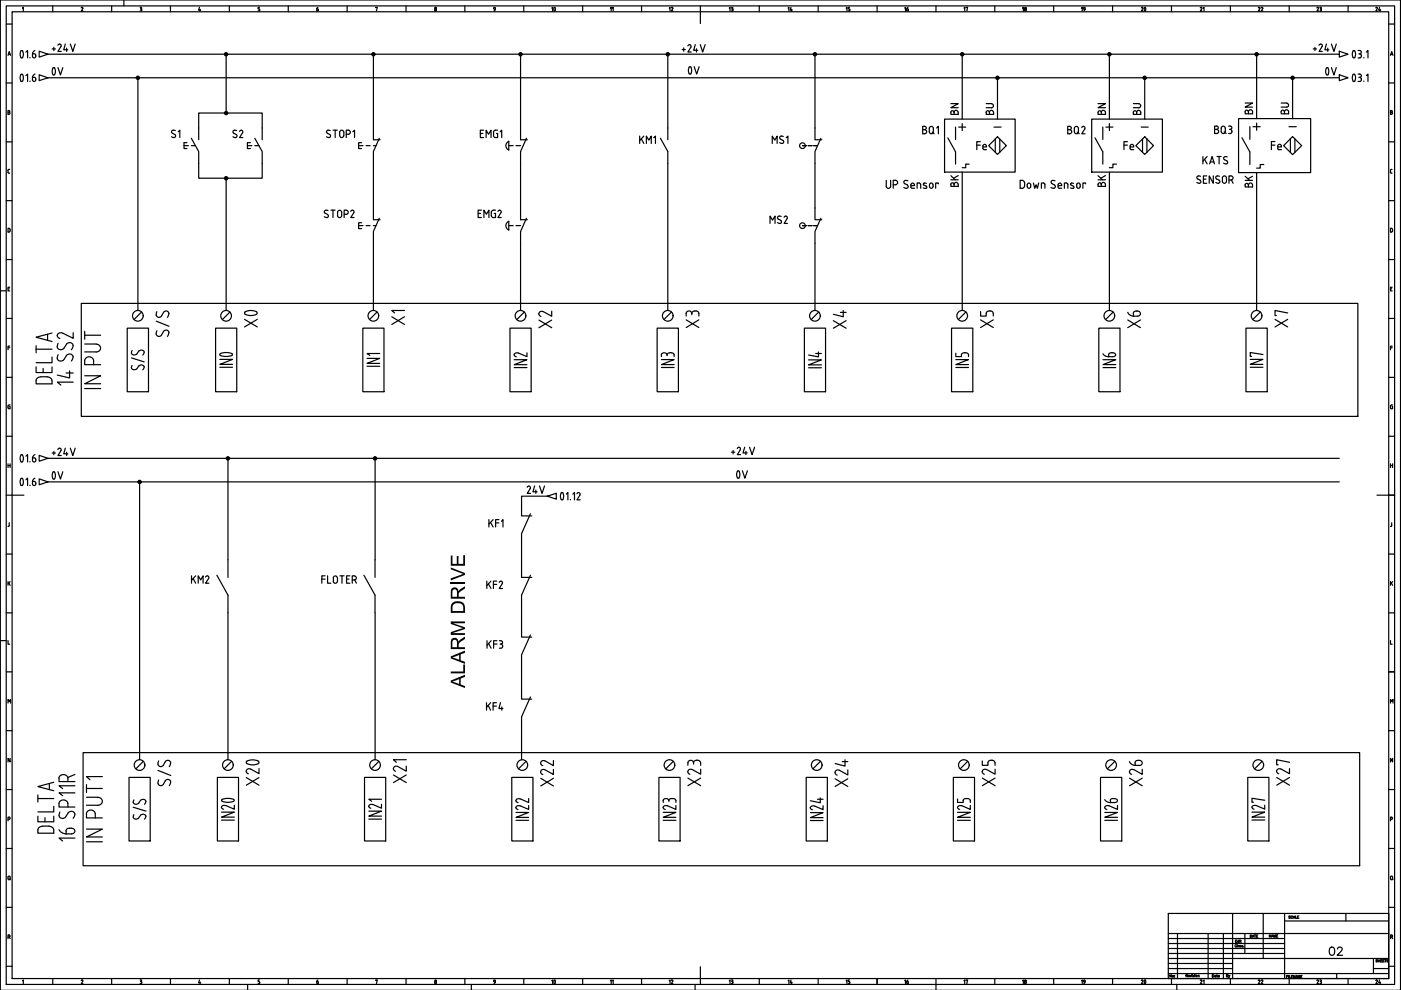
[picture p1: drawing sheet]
<svg xmlns="http://www.w3.org/2000/svg" width="297mm" height="210mm" viewBox="0 0 297 210" stroke-linecap="round" stroke-linejoin="round" font-family="sans-serif">
<!-- layer: 035 -->
<g fill="none" stroke="#000" stroke-width=".25">
<path d="M1.3 5.1h1.3M1.3 17.6h1.3M2.6 2.5h291.8v205h-291.8zM4.8 1.7l.1-.2v.8M11.2 1.2v1.3M17.2 1.7l.2-.2 .2 .1-.4 .7h.4M23.7 1.2v1.3M26.3 0v1.2M29.7 1.5h.2M29.7 2.3h.2M29.8 1.9h.1M29.9 1.5l.1 .2-.1 .2 .2 .3-.2 .1"/>
<path d="M36.1 1.2v1.3M42.3 1.5l-.2 .7h.5M42.4 2v.3M48.6 1.2v1.3M54.7 2.3h.2M54.9 1.9l.2 .2-.2 .2M55 1.5h-.3v.4h.2M61.1 1.2v1.3M73.6 1.2v1.3M79.6 1.6l.4-.1-.2 .8M86.1 1.2v1.3M98.6 1.2v1.3"/>
<path d="M111 1.2v1.3M123.5 1.2v1.3M136 1.2v1.3M148.5 1.2v1.3M161 1.2v1.3M173.5 1.2v1.3M186 1.2v1.3M198.4 1.2v1.3M210.9 1.2v1.3M223.4 1.2v1.3M235.9 1.2v1.3M248.4 1.2v1.3"/>
<path d="M260.9 1.2v1.3M273.3 1.2v1.3M285.8 1.2v1.3M294.4 5.1h1.3M294.4 17.6h1.3M1.3 30.1h1.3M1.9 35.9l-.2 .1v.5l.2 .2M1.9 36.7h.1M1.9 35.9h.1M294.4 30.1h1.3M294.8 23.4l.4 .2-.2 .2 .2 .2-.2 .2h-.2zM294.8 23.8h.2"/>
<path d="M295 35.9l-.1 .1-.1 .5 .2 .2M295 36.7h.2M295 35.9h.2M1.3 42.5h1.3M1.3 55h1.3M294.4 42.5h1.3M294.4 55h1.3M295 48.4l.3 .2-.1 .5-.2 .1M295 48.4h-.2v.8h.2M.1 61.7h1.2M1.3 67.5h1.3M1.7 61.2h.3"/>
<path d="M1.7 73.7h.4M2.1 60.9h-.4v.8h.4M2.1 73.4h-.4v.8M294.4 67.5h1.3M294.8 61.2h.3M294.8 73.7h.4M295.2 60.9h-.4v.8h.4M295.2 73.4h-.4v.8M1.3 80h1.3M1.3 92.5h1.3M294.4 80h1.3M294.4 92.5h1.3"/>
<path d="M294.8 98.3v.8M294.8 98.7h.5M295.1 86.2h.2v.5l-.4-.1-.1-.2M295.3 85.9h-.4l-.1 .5M295.3 98.3v.8M1.3 105h1.3M1.3 117.5h1.3M1.7 111.6h.1M2 110.8v.6M2 111.5l-.2 .1M294.4 105h1.3M294.4 117.5h1.3"/>
<path d="M294.8 111.6h.1M295.1 110.8v.6M295.1 111.5l-.2 .1M.1 135.8h1.2M1.3 129.9h1.3M1.7 135.8v.8h.4M294.4 129.9h1.3M294.8 135.8v.8h.4M294.8 123.3v.8M295 123.6l.3 .5M295.3 123.3l-.5 .5M1.3 142.5h1.3"/>
<path d="M1.3 154.9h1.3M294.4 142.5h1.3M294.4 154.9h1.3M1.3 167.4h1.3M1.3 179.9h1.3M294.4 167.4h1.3M294.4 179.9h1.3M294.8 173.7l.4-.1v-.3l-.4-.1v.9M295.3 160.8v.8l-.5-.8v.8M1.3 192.4h1.3M1.7 198.7h.2M1.9 198.7l.2-.2v-.2l-.4-.1v.8"/>
<path d="M2 198.7l.1 .3M247.7 199h24.7M249.6 197.9v9.6M256.1 197.9v9.6M259.4 197.9v9.6M263.9 197.9v4.3M267.8 193.7v9.5M272.4 195.3h22M285.4 193.7v1.6M294.4 192.4h1.3M294.8 198.7h.2M295 198.7l.3-.2-.1-.2-.4-.1v.8"/>
<path d="M295.1 198.7l.2 .3M.1 210v-210h296.8v210M1.3 204.9h1.3M4.8 207.9l.1-.1v.8M11.2 207.5v1.2M17.2 207.9l.2-.1 .2 .1-.4 .7h.4M23.7 207.5v1.2M29.7 207.8h.2M29.7 208.6h.2M29.8 208.1h.1M29.9 207.8l.1 .2-.1 .1M29.9 208.1l.1 .2"/>
<path d="M30 208.4l-.1 .2M30.1 208.3v.1M36.1 207.5v1.2M42.3 207.8l-.2 .6h.5M42.4 208.2v.4M48.6 207.5v1.2M52.5 208.7v1.3M54.7 208.6h.2M54.9 208.1l.2 .2M55 207.8h-.3v.3h.2M55.1 208.4l-.2 .2M55.1 208.3v.1"/>
<path d="M61.1 207.5v1.2M67.1 208.4l.2 .2 .2-.2M67.2 208.1l.3 .2M67.2 208.1v.3M67.4 207.8l-.3 .3M67.5 208.3v.1M73.6 207.5v1.2M79.6 207.9l.4-.1-.2 .8M86.1 207.5v1.2M92.2 208.3l.1-.2 .2 .2M92.2 208.4l.1 .2 .2-.2M92.2 208.3v.1"/>
<path d="M92.5 208.3v.1M98.6 207.5v1.2M99.9 208.7v1.3M105 208.2l-.2 .4M105 208.2v-.4h-.3v.4h.3M111 207.5v1.2M123.5 207.5v1.2M136 207.5v1.2M147.4 208.7v1.3M148.5 207.5v1.2M161 207.5v1.2M173.5 207.5v1.2"/>
<path d="M186 207.5v1.2M198.4 207.5v2.5M210.9 207.5v1.2M223.4 207.5v1.2M235.9 207.5v1.2M247.7 203.2h13.6M247.7 204.3h13.6M247.7 205.4h13.6M247.7 202.2h24.7M247.7 201.1h24.7M247.7 200h24.7M247.7 206.4h46.7"/>
<path d="M248.4 207.5v1.2M249.5 208.7v1.3M273.3 207.5v1.2M283.4 206.4v1.1M285.8 207.5v1.2M294.5 204.9h1.2"/>
<circle cx="92.3" cy="2.1" r=".21"/>
<circle cx="92.3" cy="1.7" r=".18"/>
<circle cx="92.3" cy="208" r=".18"/>
</g>
<!-- layer: 07 -->
<path d="M1.3 1.2h294.4v207.5h-294.4zM148.5 2.5v2.5M2.6 105h2.5M291.9 105h2.5M247.7 193.7h46.7v13.8h-46.7zM247.7 197.9h46.7M261.3 193.7v13.8M272.4 193.7v13.8M148.5 205v2.5M261.3 203.2h33.1M291.2 203.2v3.2" fill="none" stroke="#000" stroke-width=".25"/>
<!-- layer: 025 -->
<g fill="none" stroke="#000" stroke-width=".25">
<path d="M261.9 199.5h.2M262.2 199.3h-.3v.5h.3M262.6 199.5a.16 .16 0 0 0-.2 .2 .16 .16 0 0 0 .2 .1v-.1M262.6 199.3v.5M262.8 199.3h.1M262.8 199.5v.3M263 199.5h.2M263 199.3l.2 .5M265.1 198.2l.3 .2-.1 .3h-.2zM265.5 198.7l.2-.5 .2 .5M265.6 198.6h.2M265.9 198.2h.4"/>
<path d="M266.1 198.2v.5M266.4 198.5h.2M266.7 198.2h-.3v.5h.3M269.5 198.2v.5l-.4-.5v.5M269.6 198.7l.2-.5 .1 .5M269.6 198.5h.3M270.1 198.7v-.5l.2 .5 .2-.5v.5M270.6 198.4h.2M270.9 198.2h-.3v.5h.3M273.6 194.3l-.3-.1 .3 .4h-.4M274.1 194.3l-.2-.1-.2 .2 .1 .3 .3-.1M274.2 194.7l.2-.5 .2 .5"/>
<path d="M274.2 194.5h.3M274.7 194.2v.5h.3M275.1 194.4h.2M275.4 194.2h-.3v.5h.3M248.4 206.7v.5l-.4-.5v.5M249 206.8h.1M249 207.1h.1M251.5 206.8h.2l.1-.1-.3-.1v.5M251.6 206.8l.2 .3M251.9 206.9h.3l-.1-.1a.16 .16 0 0 0-.2 .2 .16 .16 0 0 0 .3 .1v-.1M252.3 206.8l.2 .3 .1-.3M257.8 206.9v-.1a.18 .18 0 0 0-.3 .2 .16 .16 0 0 0 .3 .1"/>
<path d="M257.8 206.8v.4M257.9 206.8h.2M258 206.7l.1 .5M262.2 200.4a.18 .18 0 0 0-.2-.1 .18 .18 0 0 0-.2 .2v.1a.18 .18 0 0 0 .2 .2 .18 .18 0 0 0 .2-.1M262.4 200.6l.2-.1v.3M262.4 200.3v.5M262.8 200.6h.3l-.1-.1a.16 .16 0 0 0-.2 .1 .16 .16 0 0 0 .1 .2 .16 .16 0 0 0 .2-.1M263.5 200.5a.17 .17 0 0 0-.3 .1 .18 .18 0 0 0 .3 .2v-.1M263.7 200.7h.1M272.8 207.1h.2M273.1 206.8h-.3v.5M273.2 206.8v.5"/>
<path d="M273.4 206.8v.5h.3M273.8 207.1h.2M274.1 206.8h-.3v.5h.3M274.6 206.8v.5l-.4-.5v.5M274.7 207.3l.2-.5 .2 .5M274.8 207.2h.2M275.2 207.3v-.5l.2 .5 .2-.5v.5M275.8 207.1h.2M276.1 206.8h-.3v.5h.3M292 203.5h-.3l.3 .3-.1 .2-.2-.1M292.2 203.5v.5M292.2 203.7h.4"/>
<path d="M292.6 203.5v.5M292.7 203.7h.2M293.1 203.5h-.4v.5h.4M293.2 203.7h.2M293.5 203.5h-.3v.5h.3M293.6 203.5h.3M293.7 203.5v.5M294.3 203.5h-.3l.3 .3-.1 .2-.2-.1"/>
<circle cx="248.7" cy="207" r=".16"/>
</g>
<!-- layer: SYMS -->
<g fill="none" stroke="#000" stroke-width=".25">
<path d="M40.6 29.3l1.5 2.8v2.5M42.1 27.1v2.5M54 29.3l1.6 2.8v2.5M54 30.9h.9M55.6 27.1v2.5M76 30.9h1M76.7 30.2h-.7v1.3h.7M77.6 30.9h.9M79.2 30.9h.5M79.2 27.1v2.5h1.4M80.4 29.3l-1.2 2.8v2.5M107.6 30.1l.3-.1v1.8a1.01 1.01 0 0 1-.3-1.7z"/>
<path d="M109.4 30.9h1M110.4 27.1v2.5h1.4M111.6 29.3l-1.2 2.8v2.5M141.6 32.1v2.5M170.1 30.9h.9M171.3 30.9h.9M172.5 30.9h.8M172.8 27.1v2.5h1.4M174 29.3l-1.2 2.8v2.5M200.3 25.3h14.9v11.2h-14.9zM201 29.2l1.6 3v2.6M202.6 26.9v2.7"/>
<path d="M203.2 26.9h1.6M204 26.2v1.5M210.7 26.9h1.5M211.5 29l1.9 1.9-1.9 1.8-1.9-1.8zM212 29.5v2.8M231.5 25.3h15v11.2h-15zM232.2 29.2l1.6 3v2.6M233.8 26.9v2.7M234.5 26.9h1.5M235.2 26.2v1.5M242 26.9h1.4M242.7 29l1.9 1.9-1.9 1.8-1.9-1.8z"/>
<path d="M262.6 25.1h15.3v11.5h-15.3zM263.3 29.2l1.7 3v2.7M265 26.9v2.6M265.6 26.9h1.6M266.4 26.1v1.5M273.3 26.9h1.5M274.1 29l1.9 1.9-1.9 1.9-2-1.9zM76 47.8h1M76.7 47.2h-.7v1.3h.7M77.6 47.8h.9M79.2 44.1v2.5h1.4M79.2 47.8h.5"/>
<path d="M80.4 46.3l-1.2 2.8v2.5M107.6 47.1l.3-.2v1.9a1.01 1.01 0 0 1-.3-1.7zM109.4 47.8h1M110.4 44.1v2.5h1.4M111.6 46.3l-1.2 2.8v2.5M170.1 47.8h.9M171.3 47.8h.9M172.5 47.8h.8M172.8 44.1v2.5h1.4M174 46.3l-1.2 2.8v2.5M17.2 64.3h270.7v24h-270.7zM27 69.6h4.5v13.5h-4.5z"/>
<path d="M45.7 69.6h4.5v13.5h-4.5zM76.9 69.6h4.5v13.5h-4.5zM80 66.1l-1.6 1.6M108.1 69.6h4.5v13.5h-4.5zM111.2 66.1l-1.6 1.6M139.3 69.6h4.5v13.5h-4.5zM142.4 66.1l-1.6 1.6M170.5 69.6h4.5v13.5h-4.5zM173.6 66.1l-1.6 1.6M201.7 69.6h4.6v13.5h-4.6zM204.8 66.1l-1.6 1.6M233 69.6h4.5v13.5h-4.5z"/>
<path d="M236 66.1l-1.6 1.6M264.2 69.6h4.5v13.5h-4.5zM267.2 66.1l-1.6 1.6M48.3 118.7v3.7M79.5 118.7v3.7M110.6 105.7v3.7h2.1M110.6 118.7v3.7h2.1M112.5 108.9l-1.9 4.2v3.8M46 122l2.3 4.2v3.7M77.2 122l2.3 4.2v3.7M110.6 131.3v3.8h2.1M112.5 122l-1.9 4.2v3.7"/>
<path d="M112.5 134.6l-1.9 4.2v3.8M17.6 159.6h270.7v24h-270.7zM110.6 144.5v3.7h2.1M112.5 147.8l-1.9 4.2v3.7M27.4 164.8h4.4v13.5h-4.4zM46.1 164.8h4.5v13.5h-4.5zM77.3 164.8h4.5v13.5h-4.5zM80.3 161.4l-1.6 1.6M108.5 164.8h4.5v13.5h-4.5zM111.5 161.4l-1.6 1.6M139.7 164.8h4.5v13.5h-4.5zM142.8 161.4l-1.6 1.6"/>
<path d="M170.9 164.8h4.5v13.5h-4.5zM174 161.4l-1.6 1.6M202.1 164.8h4.5v13.5h-4.5zM205.2 161.4l-1.6 1.6M233.3 164.8h4.5v13.5h-4.5zM236.4 161.4l-1.6 1.6M264.5 164.8h4.5v13.5h-4.5zM267.6 161.4l-1.6 1.6"/>
<circle cx="29.2" cy="16.5" r=".35"/>
<circle cx="29.2" cy="16.5" r=".12"/>
<circle cx="29.2" cy="16.5" r=".22"/>
<circle cx="47.9" cy="11.5" r=".35"/>
<circle cx="47.9" cy="11.5" r=".12"/>
<circle cx="47.9" cy="11.5" r=".22"/>
<circle cx="79.2" cy="11.5" r=".35"/>
<circle cx="79.2" cy="11.5" r=".12"/>
<circle cx="79.2" cy="11.5" r=".22"/>
<circle cx="110.4" cy="11.5" r=".35"/>
<circle cx="110.4" cy="11.5" r=".12"/>
<circle cx="110.4" cy="11.5" r=".22"/>
<circle cx="172.8" cy="11.5" r=".35"/>
<circle cx="172.8" cy="11.5" r=".12"/>
<circle cx="172.8" cy="11.5" r=".22"/>
<circle cx="204" cy="11.5" r=".35"/>
<circle cx="204" cy="11.5" r=".12"/>
<circle cx="204" cy="11.5" r=".22"/>
<circle cx="211.5" cy="16.5" r=".35"/>
<circle cx="211.5" cy="16.5" r=".12"/>
<circle cx="211.5" cy="16.5" r=".22"/>
<circle cx="235.2" cy="11.5" r=".35"/>
<circle cx="235.2" cy="11.5" r=".12"/>
<circle cx="235.2" cy="11.5" r=".22"/>
<circle cx="242.7" cy="16.5" r=".35"/>
<circle cx="242.7" cy="16.5" r=".12"/>
<circle cx="242.7" cy="16.5" r=".22"/>
<circle cx="266.4" cy="11.5" r=".35"/>
<circle cx="266.4" cy="11.5" r=".12"/>
<circle cx="266.4" cy="11.5" r=".22"/>
<circle cx="274" cy="16.5" r=".35"/>
<circle cx="274" cy="16.5" r=".12"/>
<circle cx="274" cy="16.5" r=".22"/>
<circle cx="47.9" cy="37.8" r=".35"/>
<circle cx="47.9" cy="24" r=".35"/>
<circle cx="47.9" cy="24" r=".12"/>
<circle cx="47.9" cy="37.8" r=".12"/>
<circle cx="47.9" cy="24" r=".22"/>
<circle cx="47.9" cy="37.8" r=".22"/>
<circle cx="170.1" cy="30.9" r=".6"/>
<circle cx="170.1" cy="47.8" r=".6"/>
<circle cx="29.2" cy="67" r="1.13"/>
<circle cx="79.2" cy="67" r="1.13"/>
<circle cx="110.4" cy="67" r="1.13"/>
<circle cx="141.6" cy="67" r="1.13"/>
<circle cx="172.8" cy="67" r="1.13"/>
<circle cx="204" cy="67" r="1.13"/>
<circle cx="235.2" cy="67" r="1.13"/>
<circle cx="266.4" cy="67" r="1.13"/>
<circle cx="48.3" cy="97.2" r=".35"/>
<circle cx="48.3" cy="97.2" r=".12"/>
<circle cx="48.3" cy="97.2" r=".22"/>
<circle cx="79.5" cy="97.2" r=".35"/>
<circle cx="79.5" cy="97.2" r=".12"/>
<circle cx="79.5" cy="97.2" r=".22"/>
<circle cx="29.6" cy="102.2" r=".35"/>
<circle cx="29.6" cy="102.2" r=".12"/>
<circle cx="29.6" cy="102.2" r=".22"/>
<circle cx="29.6" cy="162.2" r="1.13"/>
<circle cx="79.5" cy="162.2" r="1.13"/>
<circle cx="110.7" cy="162.2" r="1.13"/>
<circle cx="141.9" cy="162.2" r="1.13"/>
<circle cx="173.2" cy="162.2" r="1.13"/>
<circle cx="204.4" cy="162.2" r="1.13"/>
<circle cx="235.6" cy="162.2" r="1.13"/>
<circle cx="266.8" cy="162.2" r="1.13"/>
</g>
<!-- layer: TAGS -->
<g fill="none" stroke="#000" stroke-width=".25">
<path d="M69.6 27.6l.4 .1M69.6 27.6l-.3 .1-.1 .3 .7 .5a.39 .39 0 0 1 .1 .6 .39 .39 0 0 1-.6 0l-.2-.1M70.6 27.6h.9M71.1 27.6v1.6M72.1 27.8a.43 .43 0 0 1 .5-.2 .43 .43 0 0 1 .3 .4v.7a.43 .43 0 0 1-.5 .5 .43 .43 0 0 1-.4-.5zM73.4 28.5h.4a.43 .43 0 0 0 .5-.5 .43 .43 0 0 0-.4-.4h-.5v1.6M74.8 27.9l.4-.3v1.6M163.7 30.4v-1.5l.6 .8 .5-.8v1.5M166.1 28.9a.41 .41 0 0 0-.6 0 .41 .41 0 0 0 0 .6l.5 .3a.39 .39 0 0 1 0 .5 .39 .39 0 0 1-.5 0l-.2-.1M166.7 29.2l.4-.3v1.5M68.8 45.9l.5 .2M69.6 44.6a.43 .43 0 0 0-.7 0 .43 .43 0 0 0 0 .6l.6 .3 .1 .2-.1 .3-.2 .1"/>
<path d="M70.2 44.6h.8M70.6 44.6v1.5M71.6 44.8a.43 .43 0 0 1 .5-.2 .43 .43 0 0 1 .3 .4v.7a.43 .43 0 0 1-.4 .4 .43 .43 0 0 1-.4-.4zM73 45.4h.4a.44 .44 0 0 0 .4-.4 .44 .44 0 0 0-.4-.4h-.4v1.5M74.7 44.6l-.3 .2M74.7 44.6a.35 .35 0 0 1 .3 .5l-.6 1h.7M163.3 47.4v-1.6l.5 .9 .5-.9v1.6M165 46.5l.5 .2M165.2 45.8l-.4 .3 .2 .4M165.2 45.8l.4 .1M165.5 46.7a.38 .38 0 0 1 .1 .6 .38 .38 0 0 1-.6 0l-.2-.1M166.6 45.8a.35 .35 0 0 1 .3 .5l-.6 1.1h.6"/>
<path d="M166.6 45.8l-.4 .3M18 79.7h3.3l-3.3 1.7h3.3M18 74.6h2.4M18 72.9h2.4M18 71.1h3.3M18 70.2v1.7M19.8 77.3v-.8a.95 .95 0 0 0-.9-.9 .95 .95 0 0 0-.9 .9v.8h3.3M20.4 73a.84 .84 0 0 1 .9 .8 .84 .84 0 0 1-.9 .8M27.9 78a.68 .68 0 0 0 1.1 .2M27.9 75.9l2.7 .8M28 77.5l-.1 .5M28 74.3a.62 .62 0 0 0 .1 .9 .62 .62 0 0 0 .9-.2"/>
<path d="M30.6 77.8l-.3 .6M30.6 77.8a.68 .68 0 0 0-1.2-.2l-.4 .6M46.6 76.2h2.7l-2.7 1.1h2.7M46.6 77.9h2.7M46.6 75.1a2.48 2.48 0 0 1 2.7 .1 2.37 2.37 0 0 1-2.7 0zM77.8 76h2.7l-2.7 1h2.7M77.8 77.7h2.7M80.5 75h-2.7l.6 .4M109 76.3h2.7l-2.7 1h2.7M109 77.9h2.7M111.7 74.8v.8l-1.8-.7a.48 .48 0 0 0-.7 0 .48 .48 0 0 0 .3 .8M140.2 75.2a.65 .65 0 0 1 .6-.4 .65 .65 0 0 1 .6 .4"/>
<path d="M140.2 76.2h2.7l-2.7 1.1h2.7M140.2 77.9h2.7M140.2 75.2v.4M141.4 75.2v.2M142 74.8l-.3 .1-.3 .3M142 74.8a.7 .7 0 0 1 .9 .8M171.4 76.3h2.7l-2.7 1.1h2.7M171.4 78h2.7M172.9 75h1.2M173.5 74.6v1.1l-2.1-.4M202.7 76.2h2.6l-2.6 1.1h2.6M202.7 74.9v.7h1.1a.76 .76 0 0 1 .8-.8 .76 .76 0 0 1 .7 .8"/>
<path d="M202.7 77.9h2.6M233.9 75a1.4 1.4 0 0 0 1.2 .6M233.9 76.3h2.7l-2.7 1h2.7M233.9 77.9h2.7M235.1 75.6h.9M235.1 75.2v.4M235.9 74.8l.3 .1 .3 .3-.3 .4h-.3M236 74.8h-.7l-.3 .4M265.1 76.2h2.7l-2.7 1.1h2.7M265.1 77.9h2.7M267.8 75.2l-2.7-.5v.9h.3M18 82.4h3.3"/>
<path d="M68.2 122.8h.7M68.9 122.1h-.7v1.6M69.5 122.1v1.6h.7M70.7 122.5a.43 .43 0 0 1 .4-.4 .43 .43 0 0 1 .4 .4M70.7 123.2a.43 .43 0 0 0 .4 .5 .43 .43 0 0 0 .4-.5M70.7 122.5v.7M71.6 122.5v.7M72.1 122.1h.8M72.5 122.1v1.6M73.5 122.8h.5M74.2 122.1h-.7v1.6h.7M75.1 122.1a.43 .43 0 0 1 .5 .4 .43 .43 0 0 1-.5 .5h-.4"/>
<path d="M75.1 122.1h-.4v1.6M75.2 123l.4 .7M18.3 175.8h3.4l-3.4 1.7h3.4M18.3 169l2.5 .1a.84 .84 0 0 1 .9 .8 .84 .84 0 0 1-.9 .8h-2.5M18.3 178.5h3.4M18.3 167.2h3.4M18.3 166.3v1.7M20.2 173.4v-.8a.94 .94 0 0 0-.9-.9 .94 .94 0 0 0-1 .9v.8h3.4M21.7 164.7h-3.4l.8 .6M28.2 171.2l2.8 .8M28.4 172.7a.62 .62 0 0 0 .1 .9 .62 .62 0 0 0 .9-.2l.4-.6a.6 .6 0 0 1 .9 0 .6 .6 0 0 1-.1 .9M28.4 169.6a.61 .61 0 0 0 .1 .9 .61 .61 0 0 0 .9-.2"/>
<path d="M47 172.2h2.7l-2.7 1h2.7M47 173.9h2.7M47.9 170.8a.49 .49 0 0 0-.7 0 .49 .49 0 0 0 0 .7l.2 .1M49.7 170.7v.9l-1.8-.8M78.2 172h2.7l-2.7 1h2.7M78.2 173.7h2.7M79.1 170.6a.49 .49 0 0 0-.7 0 .49 .49 0 0 0 0 .7l.2 .1M80.9 170.5v.9l-1.8-.8M80.9 169.5h-2.7l.6 .4M109.4 169.7l.4 .5M109.4 172.3h2.7l-2.7 1h2.7M109.4 173.9h2.7"/>
<path d="M110.3 170.9a.49 .49 0 0 0-.7 0 .49 .49 0 0 0 0 .7h.2M110.3 169.4h-.6l-.3 .3M112.1 170.8v.8l-1.8-.7M112.1 169.3v.9l-1.8-.8M140.6 172.2h2.7l-2.7 1.1h2.7M140.6 173.9h2.7M141.8 169.7a.89 .89 0 0 1 1.5 0v.4M141.8 169.7a.65 .65 0 0 0-.6-.4 .65 .65 0 0 0-.6 .4v.4M141.8 169.7v.2M143.3 170.8v.8l-1.8-.7a.49 .49 0 0 0-.7-.1 .49 .49 0 0 0 0 .7l.3 .1M171.8 172.3h2.7l-2.7 1.1h2.7M171.8 174h2.7"/>
<path d="M172.7 170.9a.49 .49 0 0 0-.7 0 .49 .49 0 0 0 0 .7l.3 .1M173.3 169.5h1.2M173.9 169.2v1l-2.1-.4M174.5 170.8v.9l-1.8-.8M203 172.2h2.7l-2.7 1.1h2.7M203 169.4v.7h1.2v-.4a.9 .9 0 0 1 1.5 0v.4M203 173.9h2.7M205.7 170.8v.8l-1.8-.7a.49 .49 0 0 0-.7-.1 .49 .49 0 0 0 0 .7l.3 .1M234.2 169.5a1.4 1.4 0 0 0 1.2 .7M234.2 172.3h2.7l-2.7 1h2.7M234.2 173.9h2.7M236.3 169.3l.5 .2 .1 .2-.3 .4-1.2 .1v-.5"/>
<path d="M236.3 169.3l-.6 .1-.3 .3M236.9 170.8v.8l-1.8-.7a.49 .49 0 0 0-.7-.1 .49 .49 0 0 0 0 .7l.3 .1M265.4 172.2h2.7l-2.7 1h2.7M265.4 173.9h2.7M266.4 170.8a.49 .49 0 0 0-.7 0 .49 .49 0 0 0 0 .7l.2 .1M268.1 170.7v.9l-1.7-.8M268.1 169.7l-2.7-.5v.9h.4"/>
</g>
<!-- layer: MISC -->
<g fill="none" stroke="#000" stroke-width=".25">
<path d="M14 79.1h1.5M14.1 75.4a.8 .8 0 0 1 1.2-.1 .8 .8 0 0 1-.2 1.2M14.1 73a.81 .81 0 0 1 1.3-.1 .81 .81 0 0 1-.3 1.3M15.5 70.5v1.2l-2.2-1.1M15.5 81h-3.3l.7 .6M12.5 170.3v.8h3.4M12.5 165v.7h3.4M14.5 172.4l.3-.3a.78 .78 0 0 1 1.1 .5M15.1 175.6a.62 .62 0 0 1 .8 .6 .62 .62 0 0 1-.8 .6M15.9 172.6l-.4 .9M15.9 177.7h-3.4l.8 .6M15.9 168.1h-3.4l.8 .6"/>
<path d="M15.9 166.6h-3.4l.8 .6M15.9 164.2l-1.5 .6"/>
</g>
<g fill="none" stroke="#000" stroke-width=".25">
<path d="M10.2 11.5h273.8M10.2 16.5h273.8M29.2 16.5v49.3M47.9 11.5v12.5M79.2 11.5v15.6M110.4 11.5v15.6M141.6 11.5v15.6M172.8 11.5v15.6M204 11.5v13.8M211.5 16.5v8.8M235.2 11.5v13.8M242.7 16.5v8.8"/>
<path d="M266.4 11.5v13.6M274.1 16.5v8.6M42.1 27.1v-3.1h13.5v3.1M42.1 34.6v3.2h13.5v-3.2M47.9 37.8v28M79.2 34.6v9.5M110.4 34.6v9.5M141.6 34.6v31.2M172.8 34.6v9.5M204 36.5v29.3M235.2 36.5v29.3M266.4 36.6v29.2"/>
<path d="M79.2 51.6v14.2M110.4 51.6v14.2M172.8 51.6v14.2M10.2 97.2h273.8M48.3 97.2v21.5M79.5 97.2v21.5M10.2 102.2h273.8M29.6 102.2v58.9M110.6 116.9v1.8M48.3 129.9v31.2M79.5 129.9v31.2M110.6 129.9v1.4"/>
<path d="M110.6 142.6v1.9M110.6 155.7v5.4"/>
</g>
<!-- layer: DESC -->
<g fill="none" stroke="#000" stroke-width=".25">
<path d="M187.9 39.5a.48 .48 0 0 0 .5 .4 .48 .48 0 0 0 .4-.4M187.9 38.2v1.3M188.8 38.2v1.3M189.4 39.2h.4a.48 .48 0 0 0 .5-.5 .48 .48 0 0 0-.4-.5h-.5v1.7M191.6 39.8l.6 .1M192 38.2l-.3 .2-.1 .3 1 .8-.1 .3-.3 .1M192 38.2l.5 .1M193.1 39.3h.8v-.1a.37 .37 0 0 0-.4-.4 .37 .37 0 0 0-.4 .4l.1 .6 .2 .1M193.4 39.9h.5M195.2 39.1l-.2-.3h-.6v1.1M195.2 39.1v.8M195.7 39.8l.6 .1"/>
<path d="M196.4 38.9l-.4-.1-.2 .2 .1 .2 .6 .4-.2 .3M197.1 39a.37 .37 0 0 1 .4-.2 .37 .37 0 0 1 .3 .4v.3a.37 .37 0 0 1-.4 .4 .37 .37 0 0 1-.3-.4zM199 39v-.2h-.6v1.1M216.7 38.2l.4 .3 .1 .3M216.7 38.2h-.4v1.7h.4M217.2 39.4l-.2 .5h-.3M217.2 38.8v.6M217.8 39a.37 .37 0 0 1 .5-.2 .37 .37 0 0 1 .2 .4v.3a.37 .37 0 0 1-.3 .4 .37 .37 0 0 1-.4-.4zM219.1 38.8l.3 1.1 .3-.7 .2 .7 .3-1.1M221.2 38.8l.3 .2v.9M221.2 38.8h-.4v1.1M222.8 39.8l.6 .1"/>
<path d="M223.7 38.3a.44 .44 0 0 0-.7 0 .44 .44 0 0 0 .1 .6l.5 .3 .2 .3-.1 .3-.3 .1M224.3 39.7l.3 .2M224.3 39.2a.37 .37 0 0 1 .4-.4 .37 .37 0 0 1 .4 .4M224.4 39.2v.4M224.6 39.9h.5M225.1 39.2v.1h-.7M225.7 39.9v-1.1l.7 .2v.9M227 39.8l.5 .1M227.6 38.9l-.4-.1-.2 .2 .1 .2 .6 .4-.2 .3M228.3 39a.37 .37 0 0 1 .4-.2 .37 .37 0 0 1 .3 .4v.3a.36 .36 0 0 1-.4 .4 .36 .36 0 0 1-.3-.4zM230.2 39v-.2h-.6v1.1M254.4 38.2a.39 .39 0 0 1 .1 .6 .39 .39 0 0 1-.6 0l-.1-.1"/>
<path d="M254.5 37.4a.41 .41 0 0 0-.6 0 .41 .41 0 0 0 0 .6l.5 .2M255 33.2v1.6M255.2 38h.5M255.4 33.8l.5 1M255.8 37.3h-.6v1.6h.6M255.9 33.2l-.9 .9M256.5 34.8l.5-1.6 .5 1.6M256.6 34.3h.8M257.2 37.3v1.6l-.8-1.6v1.6M258 38l.5 .2M258 33.2h.9M258.1 37.3l-.3 .3 .1 .4"/>
<path d="M258.1 37.3l.5 .1M258.5 38.2a.39 .39 0 0 1 0 .6 .39 .39 0 0 1-.6 0l-.1-.1M258.5 33.2v1.6M259.2 37.5a.43 .43 0 0 1 .5-.2 .43 .43 0 0 1 .3 .4v.7a.43 .43 0 0 1-.4 .5 .43 .43 0 0 1-.4-.5zM259.8 33.2l.4 .1M259.8 33.2l-.3 .1-.1 .3 .7 .5M260.1 34.1a.38 .38 0 0 1 .1 .6 .38 .38 0 0 1-.6 0l-.2-.1M260.6 38.2h.4a.43 .43 0 0 0 .4-.5 .43 .43 0 0 0-.4-.4h-.4v1.6M261.1 38.2l.3 .7"/>
</g>
<g fill="#000">
<path d="M95.6 117.8h.3v1.7h.9v-1.6h.4v1.6h1v-1.8h.4v2.3h-3zM95.6 120.3l3 1.2v.4l-3 1.2v-.5l2.6-.9-2.6-1zM95.6 131.8h3v.3h-2.5l2.5 .9v.4l-2.6 .8h2.6v.4h-3v-.6l2.5-.8-2.5-.9zM95.6 142.4h2.6v-1.5h.4v1.9h-3z"/>
<path d="M95.8 127.9l.5-.3 .7-.1 1.1 .2 .5 .8v1.4h-3v-1.5zM96.2 128.1l-.3 .5v1h2.3v-1l-.3-.5-1.1-.2z"/>
<path d="M95.6 139.2l3-1.3v.5l-.9 .3v1.3l.9 .3v.5l-3-1.2zM95.9 139.4l1.5 .5v-1z"/>
<path d="M95.8 135.4l.4-.2 .6 .1 .4 .8 .4-.5 1-.6v.5l-1.1 .7-.3 .4v.6h1.4v.4h-3v-1.5zM96.1 135.8l-.2 .3v1.1h1l-.1-1.4-.3-.2z"/>
<path d="M95.8 124.8l.4-.3 .5 .1 .4 .3 .1 .5 .3-.5 1.1-.6v.5l-1.2 .8-.2 .3v.6h1.4v.4h-3v-1.5zM96.1 125.1l-.2 .3v1.1h1l-.1-1.3-.3-.3z"/>
<path d="M95.6 144.3l3-1.2v.4l-.9 .4v1.2l.9 .4v.4l-3-1.2zM95.9 144.5l1.5 .5v-1z"/>
</g>
<path d="M95.6 123.7h3" fill="none" stroke="#000" stroke-width=".38"/>
<!-- layer: XREF -->
<g fill="none" stroke="#000" stroke-width=".25">
<path d="M4.4 10.8l.2-.1a1.08 1.08 0 0 1 0 1.6l-.2-.1M4.4 17.2h.4M4.4 17.2a1.12 1.12 0 0 1 .2-1.5l.2 .1a1.5 1.5 0 0 1 0 1.4M287.9 10.7h.4a.35 .35 0 0 1 .3 .4 .35 .35 0 0 1-.3 .3M287.9 15.7h.4a.35 .35 0 0 1 .3 .4 .35 .35 0 0 1-.3 .3M288.1 11.4h.2M288.1 16.4h.2M288.3 11.4l.3 .2v.5l-.7 .2M288.3 16.4l.3 .2v.5l-.7 .2M289.2 12.2v.1M289.2 17.2v.1M289.7 11l.3-.3v1.6"/>
<path d="M289.7 16l.3-.3v1.6M4.4 96.5l.2-.1a1.08 1.08 0 0 1 0 1.6l-.2-.1M5.5 96.7l.3-.3v1.6M4.4 101.5l.2-.1a1.05 1.05 0 0 1 0 1.6l-.2-.1a1.47 1.47 0 0 1 0-1.4zM5.5 101.7l.3-.3v1.6M119.3 104.5a1.47 1.47 0 0 1 0 1.4M119.3 104.5l-.1-.1a1.08 1.08 0 0 0 0 1.6l.1-.1M120.1 104.8l.3-.4v1.6M120.9 105.9v.1M121.5 104.8l.3-.4v1.6M122.3 104.7l.2-.2a.35 .35 0 0 1 .4 .1 .35 .35 0 0 1 .1 .4l-.7 1h.7"/>
</g>
<text font-size="9.3" x="57.5" y="167.2" transform="rotate(-90 57.5 167.2)">X20</text>
<g font-size="8.8">
<text x="56.8" y="71.3" transform="rotate(-90 56.8 71.3)">X0</text>
<text x="38.5" y="73.4" transform="rotate(-90 38.5 73.4)">S/S</text>
<text x="38.8" y="168.6" transform="rotate(-90 38.8 168.6)">S/S</text>
</g>
<g font-size="7.1">
<text x="12.3" y="82.5" transform="rotate(-90 12.3 82.5)">DELTA</text>
<text x="12.7" y="177.8" transform="rotate(-90 12.7 177.8)">DELTA</text>
</g>
<g font-size="6.6">
<text x="7.8" y="17.6">0V</text>
<text x="278" y="17.6">0V</text>
</g>
<g font-size="6.2">
<text x="142.9" y="17.3">0V</text>
<text x="39.5" y="31" transform="rotate(-90 39.5 31)">S1</text>
<text x="47.6" y="31">S2</text>
<text x="87.1" y="69.8" transform="rotate(-90 87.1 69.8)">X1</text>
<text x="118.2" y="70.2" transform="rotate(-90 118.2 70.2)">X2</text>
<text x="149.6" y="70.2" transform="rotate(-90 149.6 70.2)">X3</text>
<text x="180.6" y="70.6" transform="rotate(-90 180.6 70.6)">X4</text>
<text x="243.1" y="70.2" transform="rotate(-90 243.1 70.2)">X6</text>
<text x="7.8" y="103">0V</text>
<text x="153.1" y="103">0V</text>
<text x="87.5" y="166.9" transform="rotate(-90 87.5 166.9)">X21</text>
<text x="118.5" y="167.6" transform="rotate(-90 118.5 167.6)">X22</text>
<text x="149.9" y="167.6" transform="rotate(-90 149.9 167.6)">X23</text>
<text x="181" y="167.6" transform="rotate(-90 181 167.6)">X24</text>
<text x="212.4" y="167.6" transform="rotate(-90 212.4 167.6)">X25</text>
<text x="243.4" y="167.6" transform="rotate(-90 243.4 167.6)">X26</text>
</g>
<g font-size="5.7">
<text x="211.7" y="70.2" transform="rotate(-90 211.7 70.2)">X5</text>
<text x="274.1" y="70.2" transform="rotate(-90 274.1 70.2)">X7</text>
<text x="274.5" y="167.2" transform="rotate(-90 274.5 167.2)">X27</text>
</g>
<g font-size="4.9">
<text x="143.6" y="12">+24V</text>
<text x="194.7" y="29.3">BQ1</text>
<text x="212" y="25" transform="rotate(-90 212 25)">BU</text>
<text x="225.4" y="29.3">BQ2</text>
<text x="235.7" y="25" transform="rotate(-90 235.7 25)">BN</text>
<text x="256.5" y="29.3">BQ3</text>
<text x="274.5" y="25" transform="rotate(-90 274.5 25)">BU</text>
<text x="134.8" y="31.4">KM1</text>
<text x="268.8" y="32.8">Fe</text>
<text x="235.7" y="40.6" transform="rotate(-90 235.7 40.6)">BK</text>
<text x="154.2" y="97.4">+24V</text>
<text x="280.8" y="203.6">02</text>
</g>
<g font-size="4.4">
<text x="115.4" y="3.5">10</text>
<text x="240.6" y="3.5">20</text>
<text x="10.2" y="11.6">+24V</text>
<text x="277.6" y="11.6">+24V</text>
<text x="100.9" y="30">EMG1</text>
<text x="204.3" y="25" transform="rotate(-90 204.3 25)">BN</text>
<text x="243.1" y="25" transform="rotate(-90 243.1 25)">BU</text>
<text x="266.7" y="25" transform="rotate(-90 266.7 25)">BN</text>
<text x="206.4" y="32.5">Fe</text>
<text x="237.4" y="32.5">Fe</text>
<text x="204.3" y="40.6" transform="rotate(-90 204.3 40.6)">BK</text>
<text x="266.7" y="40.6" transform="rotate(-90 266.7 40.6)">BK</text>
<text x="100.5" y="46.9">EMG2</text>
<text x="10.2" y="97.4">+24V</text>
<text x="110.8" y="105.5">24V</text>
<text x="102.7" y="112.5">KF1</text>
<text x="39.9" y="124.5">KM2</text>
<text x="102.3" y="125.6">KF2</text>
<text x="102.3" y="138.3">KF3</text>
<text x="102.3" y="151.3">KF4</text>
<text x="115.4" y="209.9">10</text>
<text x="240.6" y="209.9">20</text>
</g>
<g font-size="4">
<text x="169.3" y="209.5" transform="rotate(-90 169.3 209.5)">14</text>
<text x="190.9" y="209.5">16</text>
<text x="231.4" y="209.5" transform="rotate(-90 231.4 209.5)">19</text>
<text x="281.5" y="209.5" transform="rotate(-90 281.5 209.5)">23</text>
<text x="290.7" y="209.5">24</text>
</g>
<g font-size="3.5">
<text x="66.3" y="3.2">6</text>
<text x="103.4" y="3.2">9</text>
<text x="128.4" y="3.2">11</text>
<text x="141.1" y="3.2">12</text>
<text x="153.8" y="3.2">13</text>
<text x="166.2" y="3.2">14</text>
<text x="181.3" y="3.2" transform="rotate(-90 181.3 3.2)">15</text>
<text x="190.9" y="3.2">16</text>
<text x="206.4" y="3.2" transform="rotate(-90 206.4 3.2)">17</text>
<text x="215.9" y="3.2">18</text>
<text x="228.2" y="3.2">19</text>
<text x="256.5" y="3.2" transform="rotate(-90 256.5 3.2)">21</text>
<text x="268.8" y="3.2" transform="rotate(-90 268.8 3.2)">22</text>
<text x="278.3" y="3.2">23</text>
<text x="290.7" y="3.2">24</text>
<text x=".7" y="12.7">A</text>
<text x="293.9" y="12.7">A</text>
<text x=".7" y="25">B</text>
<text x=".7" y="50.1">D</text>
<text x=".7" y="87.5">G</text>
<text x=".7" y="99.8">H</text>
<text x=".7" y="124.9">K</text>
<text x=".7" y="149.9">M</text>
<text x="293.9" y="149.9">M</text>
<text x=".7" y="162.3">N</text>
<text x=".7" y="175">P</text>
<text x=".7" y="187.3">Q</text>
<text x="293.9" y="187.3">Q</text>
<text x="131.2" y="209.5" transform="rotate(-90 131.2 209.5)">11</text>
<text x="143.9" y="209.5" transform="rotate(-90 143.9 209.5)">12</text>
<text x="156.6" y="209.5" transform="rotate(-90 156.6 209.5)">13</text>
<text x="181.3" y="209.5" transform="rotate(-90 181.3 209.5)">15</text>
<text x="206.4" y="209.5" transform="rotate(-90 206.4 209.5)">17</text>
<text x="218.7" y="209.5" transform="rotate(-90 218.7 209.5)">18</text>
<text x="256.5" y="209.5" transform="rotate(-90 256.5 209.5)">21</text>
<text x="262.1" y="208.1" transform="rotate(-90 262.1 208.1)">By</text>
<text x="268.8" y="209.5" transform="rotate(-90 268.8 209.5)">22</text>
</g>
</svg>
